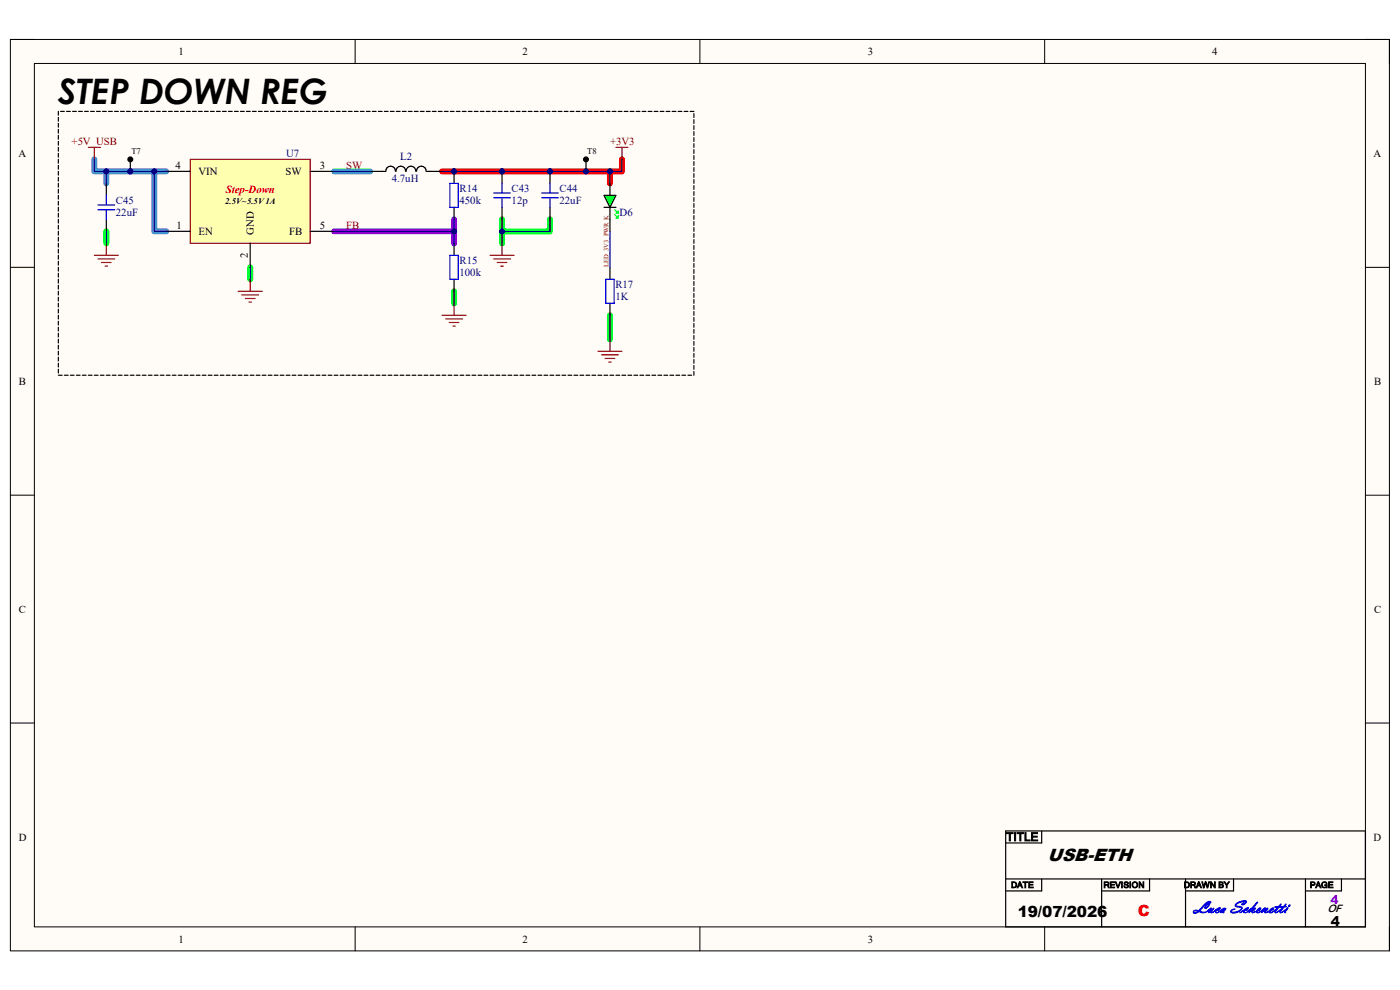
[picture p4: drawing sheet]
<svg xmlns="http://www.w3.org/2000/svg" width="297mm" height="210mm" viewBox="0 0 297 210" stroke-linecap="round" stroke-linejoin="round" font-family="sans-serif">
<path d="M2.2 8.4h292.6v193.3h-292.6z" fill-rule="evenodd" fill="#fffcf8"/>
<path d="M2.2 8.4h292.6v193.3h-292.6z" fill="none" stroke="#000" stroke-width=".21"/>
<path d="M7.3 13.5h282.4v183.1h-282.4z" fill-rule="evenodd" fill="#fffcf8"/>
<g fill="none" stroke="#000" stroke-width=".21">
<path d="M2.2 8.4h5.1M7.3 13.5h282.4v183.1h-282.4zM75.3 8.4v5.1M148.5 8.4v5.1M221.6 8.4v5.1M289.7 8.4h5.1v5.1M2.2 56.7h5.1M289.7 56.7h5.1M2.2 105h5.1M289.7 105.1h5.1M2.2 153.4h5.1M289.7 153.4h5.1"/>
<path d="M75.3 196.6v5.1M148.5 196.6v5.1M221.6 196.6v5.1M294.8 196.6v5.1"/>
</g>
<path d="M20 33.8v2.6h2.6M32.7 36.4h-10.1v2.5M35.3 36.4h-2.6v12.7h2.6" fill="none" stroke="#4a86e8" stroke-width="1.3"/>
<path d="M22.6 49.1v2.5M53.1 56.7v2.6M106.5 46.5v2.6h10.2v-2.6M106.5 49.1v2.5M96.3 61.8v2.5M129.4 66.9v5.1" fill="none" stroke="#0f0" stroke-width="1.3"/>
<path d="M96.3 46.5v2.6h-25.4M96.3 49.1v2.5" fill="none" stroke="#90f" stroke-width="1.3"/>
<path d="M70.9 36.4h7.6" fill="none" stroke="#0ff" stroke-width="1.3"/>
<path d="M129.4 36.4v2.5M131.9 33.8v2.6h-38.1" fill="none" stroke="#f00" stroke-width="1.3"/>
<g fill="none" stroke="#000" stroke-width=".25">
<path d="M12.4 23.6v.8M12.4 24.9v.8M12.4 26.2v.8M12.4 27.5v.7M12.4 28.7v.8M12.4 30v.8M12.4 31.3v.8M12.4 32.5v.8M12.4 33.8v.8M12.4 35.1v.8M12.4 36.4v.8M12.4 37.6v.8"/>
<path d="M12.4 38.9v.8M12.9 23.6h.7M14.1 23.6h.8M15.4 23.6h.8M16.7 23.6h.8M17.9 23.6h.8M19.2 23.6h.8M20.5 23.6h.8M21.8 23.6h.8M23 23.6h.8M24.3 23.6h.8M25.6 23.6h.8"/>
<path d="M26.8 23.6h.8M28.1 23.6h.8M29.4 23.6h.8M30.7 23.6h.8M31.9 23.6h.8M33.2 23.6h.8M34.5 23.6h.8M35.8 23.6h.7M37 23.6h.8M38.3 23.6h.8M39.6 23.6h.8M40.8 23.6h.8"/>
<path d="M42.1 23.6h.8M43.4 23.6h.8M44.7 23.6h.8M45.9 23.6h.8M47.2 23.6h.8M48.5 23.6h.8M49.7 23.6h.8M51 23.6h.8M52.3 23.6h.8M53.6 23.6h.8M54.8 23.6h.8M56.1 23.6h.8"/>
<path d="M57.4 23.6h.8M58.6 23.6h.8M59.9 23.6h.8M61.2 23.6h.8M62.5 23.6h.8M63.7 23.6h.8M65 23.6h.8M66.3 23.6h.8M67.6 23.6h.7M68.8 23.6h.8M70.1 23.6h.8M71.4 23.6h.8"/>
<path d="M72.6 23.6h.8M73.9 23.6h.8M75.2 23.6h.8M76.5 23.6h.8M77.7 23.6h.8M79 23.6h.8M80.3 23.6h.8M81.5 23.6h.8M82.8 23.6h.8M84.1 23.6h.8M85.4 23.6h.8M86.6 23.6h.8"/>
<path d="M87.9 23.6h.8M89.2 23.6h.8M90.5 23.6h.7M91.7 23.6h.8M93 23.6h.8M94.3 23.6h.8M95.5 23.6h.8M96.8 23.6h.8M98.1 23.6h.8M99.4 23.6h.7M100.6 23.6h.8M101.9 23.6h.8"/>
<path d="M103.2 23.6h.8M104.4 23.6h.8M105.7 23.6h.8M107 23.6h.8M108.3 23.6h.8M109.5 23.6h.8M110.8 23.6h.8M112.1 23.6h.8M113.3 23.6h.8M114.6 23.6h.8M115.9 23.6h.8M117.2 23.6h.8"/>
<path d="M118.4 23.6h.8M119.7 23.6h.8M121 23.6h.8M122.2 23.6h.8M123.5 23.6h.8M124.8 23.6h.8M126.1 23.6h.8M127.3 23.6h.8M128.6 23.6h.8M129.9 23.6h.8M131.2 23.6h.7M132.4 23.6h.8"/>
<path d="M133.7 23.6h.8M135 23.6h.8M136.2 23.6h.8M137.5 23.6h.8M138.8 23.6h.8M140.1 23.6h.8M141.3 23.6h.8M142.6 23.6h.8M143.9 23.6h.8M145.1 23.6h.8M146.4 23.6h.8M147.2 24.1v.8"/>
<path d="M147.2 25.4v.8M147.2 26.7v.8M147.2 27.9v.8M147.2 29.2v.8M147.2 30.5v.8M147.2 31.7v.8M147.2 33v.8M147.2 34.3v.8M147.2 35.6v.8M147.2 36.8v.8M147.2 38.1v.8M147.2 39.4v.8"/>
<path d="M12.4 40.2v.8M12.4 41.4v.8M12.4 42.7v.8M12.4 44v.8M12.4 45.3v.8M12.4 46.5v.8M12.4 47.8v.8M12.4 49.1v.8M12.4 50.3v.8M12.4 51.6v.8M12.4 52.9v.8M12.4 54.2v.8"/>
<path d="M12.4 55.4v.8M12.4 56.7v.8M12.4 58v.8M12.4 59.3v.7M147.2 40.7v.7M147.2 41.9v.8M147.2 43.2v.8M147.2 44.5v.8M147.2 45.7v.8M147.2 47v.8M147.2 48.3v.8M147.2 49.6v.8"/>
<path d="M147.2 50.8v.8M147.2 52.1v.8M147.2 53.4v.8M147.2 54.6v.8M147.2 55.9v.8M147.2 57.2v.8M147.2 58.5v.8M147.2 59.7v.8M12.4 79.6h.8M12.4 60.5v.8M12.4 61.8v.8M12.4 63.1v.8"/>
<path d="M12.4 64.3v.8M12.4 65.6v.8M12.4 66.9v.8M12.4 68.2v.8M12.4 69.4v.8M12.4 70.7v.8M12.4 72v.8M12.4 73.2v.8M12.4 74.5v.8M12.4 75.8v.8M12.4 77.1v.8M12.4 78.3v.8"/>
<path d="M13.6 79.6h.8M14.9 79.6h.8M16.2 79.6h.8M17.5 79.6h.8M18.7 79.6h.8M20 79.6h.8M21.3 79.6h.8M22.6 79.6h.7M23.8 79.6h.8M25.1 79.6h.8M26.4 79.6h.8M27.6 79.6h.8"/>
<path d="M28.9 79.6h.8M30.2 79.6h.8M31.5 79.6h.8M32.7 79.6h.8M34 79.6h.8M35.3 79.6h.8M36.5 79.6h.8M37.8 79.6h.8M39.1 79.6h.8M40.4 79.6h.8M41.6 79.6h.8M42.9 79.6h.8"/>
<path d="M44.2 79.6h.8M45.5 79.6h.7M46.7 79.6h.8M48 79.6h.8M49.3 79.6h.8M50.5 79.6h.8M51.8 79.6h.8M53.1 79.6h.8M54.4 79.6h.7M55.6 79.6h.8M56.9 79.6h.8M58.2 79.6h.8"/>
<path d="M59.4 79.6h.8M60.7 79.6h.8M62 79.6h.8M63.3 79.6h.8M64.5 79.6h.8M65.8 79.6h.8M67.1 79.6h.8M68.3 79.6h.8M69.6 79.6h.8M70.9 79.6h.8M72.2 79.6h.8M73.4 79.6h.8"/>
<path d="M74.7 79.6h.8M76 79.6h.8M77.3 79.6h.7M78.5 79.6h.8M79.8 79.6h.8M81.1 79.6h.8M82.3 79.6h.8M83.6 79.6h.8M84.9 79.6h.8M86.2 79.6h.8M87.4 79.6h.8M88.7 79.6h.8"/>
<path d="M90 79.6h.8M91.2 79.6h.8M92.5 79.6h.8M93.8 79.6h.8M95.1 79.6h.8M96.3 79.6h.8M97.6 79.6h.8M98.9 79.6h.8M100.1 79.6h.8M101.4 79.6h.8M102.7 79.6h.8M104 79.6h.8"/>
<path d="M105.2 79.6h.8M106.5 79.6h.8M107.8 79.6h.8M109.1 79.6h.7M110.3 79.6h.8M111.6 79.6h.8M112.9 79.6h.8M114.1 79.6h.8M115.4 79.6h.8M116.7 79.6h.8M118 79.6h.8M119.2 79.6h.8"/>
<path d="M120.5 79.6h.8M121.8 79.6h.8M123 79.6h.8M124.3 79.6h.8M125.6 79.6h.8M126.9 79.6h.8M128.1 79.6h.8M129.4 79.6h.8M130.7 79.6h.8M131.9 79.6h.8M133.2 79.6h.8M134.5 79.6h.8"/>
<path d="M135.8 79.6h.8M137 79.6h.8M138.3 79.6h.8M139.6 79.6h.8M140.9 79.6h.7M142.1 79.6h.8M143.4 79.6h.8M144.7 79.6h.8M145.9 79.6h.8M147.2 61v.8M147.2 62.3v.8M147.2 63.5v.8"/>
<path d="M147.2 64.8v.8M147.2 66.1v.8M147.2 67.4v.8M147.2 68.6v.8M147.2 69.9v.8M147.2 71.2v.8M147.2 72.4v.8M147.2 73.7v.8M147.2 75v.8M147.2 76.3v.8M147.2 77.5v.8M147.2 78.8v.8"/>
<path d="M213.4 176.3h76.3v20.3h-76.3zM221 176.3v2.5h-7.6M213.4 186.5h76.3M221 186.5v2.5h-7.6M233.7 186.5v10.1M243.9 186.5v2.5h-10.2M251.5 186.5v10.1M261.7 186.5v2.5h-10.2M277 186.5v10.1M284.6 186.5v2.5h-7.6"/>
</g>
<path d="M40.4 33.8h25.4v17.8h-25.4z" fill-rule="evenodd" fill="#ffffb0"/>
<g fill="none" stroke="#800000" stroke-width=".25">
<path d="M18.7 31.3h2.6M20 31.3v2.5M40.4 33.8h25.4v17.8h-25.4zM20 54.2h5.1M20.8 54.9h3.5M21.5 55.7h2.1M22.3 56.5h.5M22.6 51.6v2.6M53.1 59.3v2.5M50.5 61.8h5.1M51.3 62.6h3.6M52.1 63.3h2"/>
<path d="M52.8 64.1h.5"/>
</g>
<path d="M22.6 38.9v2.5M35.3 36.4h5.1M65.8 36.4h5.1M22.6 46.5v2.6M35.3 49.1h5.1M53.1 51.6v5.1M65.8 49.1h5.1" fill="none" stroke="#000" stroke-width=".25"/>
<path d="M20.8 44.5h3.5M20.8 43.5h3.5M22.6 41.4v2.1M22.6 44.5v2" fill="none" stroke="#00f" stroke-width=".25"/>
<circle cx="116.7" cy="36.4" r=".51" fill="#000080"/>
<circle cx="116.7" cy="36.4" r=".51" fill="none" stroke="#000080" stroke-width=".21"/>
<path d="M116.7 36.4v2.5M116.7 44v2.5" fill="none" stroke="#000" stroke-width=".25"/>
<circle cx="116.7" cy="36.4" r=".51" fill="#000080"/>
<circle cx="116.7" cy="36.4" r=".51" fill="none" stroke="#000080" stroke-width=".21"/>
<path d="M116.7 38.9v2M114.9 42h3.6M114.9 40.9h3.6M116.7 42v2" fill="none" stroke="#00f" stroke-width=".25"/>
<circle cx="96.3" cy="36.4" r=".51" fill="#000080"/>
<circle cx="96.3" cy="36.4" r=".51" fill="none" stroke="#000080" stroke-width=".21"/>
<path d="M96.3 36.4v2.5M96.3 44v2.5" fill="none" stroke="#000" stroke-width=".25"/>
<circle cx="96.3" cy="36.4" r=".51" fill="#000080"/>
<circle cx="96.3" cy="36.4" r=".51" fill="none" stroke="#000080" stroke-width=".21"/>
<path d="M95.4 38.9h1.8v5.1h-1.8zM95.4 54.2h1.8v5.1h-1.8z" fill="none" stroke="#00f" stroke-width=".25"/>
<path d="M83.9 36.3a1.02 1.02 0 0 0-1-1 1.02 1.02 0 0 0-1 1l-3.4 .1M84 36.3a1.01 1.01 0 0 1 1-1 1.01 1.01 0 0 1 1 1M86.2 36.3a1.01 1.01 0 0 1 1-1 1.01 1.01 0 0 1 1 1M88.4 36.3a1.01 1.01 0 0 1 1-1 1.01 1.01 0 0 1 1 1M90.5 36.4h3.3M96.3 51.6v2.6M96.3 59.3v2.5" fill="none" stroke="#000" stroke-width=".25"/>
<path d="M93.8 66.9h5.1M94.6 67.6h3.5M95.3 68.4h2.1M96.1 69.2h.5M96.3 64.3v2.6" fill="none" stroke="#800000" stroke-width=".25"/>
<circle cx="106.5" cy="36.4" r=".51" fill="#000080"/>
<circle cx="106.5" cy="36.4" r=".51" fill="none" stroke="#000080" stroke-width=".21"/>
<path d="M106.5 36.4v2.5M106.5 44v2.5" fill="none" stroke="#000" stroke-width=".25"/>
<circle cx="106.5" cy="36.4" r=".51" fill="#000080"/>
<circle cx="106.5" cy="36.4" r=".51" fill="none" stroke="#000080" stroke-width=".21"/>
<path d="M106.5 38.9v2M104.7 42h3.6M104.7 40.9h3.6M106.5 42v2M128.5 59.3h1.8v5h-1.8z" fill="none" stroke="#00f" stroke-width=".25"/>
<path d="M130.7 31.3h2.5M131.9 31.3v2.5M104 54.2h5.1M104.7 54.9h3.6M105.5 55.7h2M106.3 56.5h.5M106.5 51.6v2.6" fill="none" stroke="#800000" stroke-width=".25"/>
<path d="M129.4 38.9v2.5M128.1 44h2.6M129.4 44v2.5M129.4 56.7v2.6M129.4 64.3v2.6" fill="none" stroke="#000" stroke-width=".25"/>
<path d="M128.1 41.4h2.6l-1.3 2.6z" fill-rule="evenodd" fill="#0f0"/>
<path d="M128.1 41.4h2.6l-1.3 2.6zM129.4 46.5v2.6" fill="none" stroke="#000" stroke-width=".25"/>
<path d="M130.7 45.3l.5-.5v.5z" fill="#0f0"/>
<path d="M130.4 44.5l.5 .5M130.7 45.3l.5-.5v.5z" fill="none" stroke="#0f0" stroke-width=".25"/>
<path d="M131.2 45.8v.5h-.5z" fill="#0f0"/>
<path d="M130.4 45.5l.5 .5M131.2 45.8v.5h-.5z" fill="none" stroke="#0f0" stroke-width=".25"/>
<path d="M126.9 74.5h5M127.6 75.3h3.6M128.4 76h2M129.1 76.8h.6M129.4 72v2.5" fill="none" stroke="#800000" stroke-width=".25"/>
<path d="M35.3 36.4h-2.6v12.7h2.6" fill="none" stroke="#000080" stroke-width=".25"/>
<circle cx="32.7" cy="36.4" r=".51" fill="#000080"/>
<circle cx="32.7" cy="36.4" r=".51" fill="none" stroke="#000080" stroke-width=".21"/>
<path d="M32.7 36.4h-10.1v2.5" fill="none" stroke="#000080" stroke-width=".25"/>
<circle cx="22.6" cy="36.4" r=".51" fill="#000080"/>
<circle cx="22.6" cy="36.4" r=".51" fill="none" stroke="#000080" stroke-width=".21"/>
<circle cx="27.6" cy="36.4" r=".51" fill="#000080"/>
<circle cx="27.6" cy="36.4" r=".51" fill="none" stroke="#000080" stroke-width=".21"/>
<circle cx="32.7" cy="36.4" r=".51" fill="#000080"/>
<circle cx="32.7" cy="36.4" r=".51" fill="none" stroke="#000080" stroke-width=".21"/>
<path d="M20 33.8v2.6h2.6" fill="none" stroke="#000080" stroke-width=".25"/>
<circle cx="22.6" cy="36.4" r=".51" fill="#000080"/>
<circle cx="22.6" cy="36.4" r=".51" fill="none" stroke="#000080" stroke-width=".21"/>
<path d="M22.6 49.1v2.5M53.1 56.7v2.6M96.3 46.5v2.6h-25.4" fill="none" stroke="#000080" stroke-width=".25"/>
<circle cx="96.3" cy="49.1" r=".51" fill="#000080"/>
<circle cx="96.3" cy="49.1" r=".51" fill="none" stroke="#000080" stroke-width=".21"/>
<path d="M96.3 49.1v2.5" fill="none" stroke="#000080" stroke-width=".25"/>
<circle cx="96.3" cy="49.1" r=".51" fill="#000080"/>
<circle cx="96.3" cy="49.1" r=".51" fill="none" stroke="#000080" stroke-width=".21"/>
<path d="M70.9 36.4h7.6M93.8 36.4h2.5M96.3 61.8v2.5" fill="none" stroke="#000080" stroke-width=".25"/>
<circle cx="96.3" cy="36.4" r=".51" fill="#000080"/>
<circle cx="96.3" cy="36.4" r=".51" fill="none" stroke="#000080" stroke-width=".21"/>
<path d="M106.5 46.5v2.6h10.2v-2.6" fill="none" stroke="#000080" stroke-width=".25"/>
<circle cx="106.5" cy="49.1" r=".51" fill="#000080"/>
<circle cx="106.5" cy="49.1" r=".51" fill="none" stroke="#000080" stroke-width=".21"/>
<path d="M106.5 49.1v2.5" fill="none" stroke="#000080" stroke-width=".25"/>
<circle cx="106.5" cy="49.1" r=".51" fill="#000080"/>
<circle cx="106.5" cy="49.1" r=".51" fill="none" stroke="#000080" stroke-width=".21"/>
<path d="M96.3 36.4h10.2" fill="none" stroke="#000080" stroke-width=".25"/>
<circle cx="96.3" cy="36.4" r=".51" fill="#000080"/>
<circle cx="96.3" cy="36.4" r=".51" fill="none" stroke="#000080" stroke-width=".21"/>
<circle cx="106.5" cy="36.4" r=".51" fill="#000080"/>
<circle cx="106.5" cy="36.4" r=".51" fill="none" stroke="#000080" stroke-width=".21"/>
<path d="M106.5 36.4h10.2" fill="none" stroke="#000080" stroke-width=".25"/>
<circle cx="106.5" cy="36.4" r=".51" fill="#000080"/>
<circle cx="106.5" cy="36.4" r=".51" fill="none" stroke="#000080" stroke-width=".21"/>
<circle cx="116.7" cy="36.4" r=".51" fill="#000080"/>
<circle cx="116.7" cy="36.4" r=".51" fill="none" stroke="#000080" stroke-width=".21"/>
<path d="M131.9 33.8v2.6h-15.2" fill="none" stroke="#000080" stroke-width=".25"/>
<circle cx="116.7" cy="36.4" r=".51" fill="#000080"/>
<circle cx="116.7" cy="36.4" r=".51" fill="none" stroke="#000080" stroke-width=".21"/>
<circle cx="124.3" cy="36.4" r=".51" fill="#000080"/>
<circle cx="124.3" cy="36.4" r=".51" fill="none" stroke="#000080" stroke-width=".21"/>
<circle cx="129.4" cy="36.4" r=".51" fill="#000080"/>
<circle cx="129.4" cy="36.4" r=".51" fill="none" stroke="#000080" stroke-width=".21"/>
<path d="M129.4 36.4v2.5M129.4 49.1v7.6M129.4 66.9v5.1" fill="none" stroke="#000080" stroke-width=".25"/>
<circle cx="129.4" cy="36.4" r=".51" fill="#000080"/>
<circle cx="129.4" cy="36.4" r=".51" fill="none" stroke="#000080" stroke-width=".21"/>
<circle cx="124.3" cy="36.4" r=".51" fill="#000080"/>
<circle cx="124.3" cy="36.4" r=".51" fill="none" stroke="#000080" stroke-width=".21"/>
<path d="M124.3 33.8v2.6" fill="none" stroke="#000" stroke-width=".25"/>
<circle cx="124.3" cy="36.4" r=".51" fill="#000080"/>
<circle cx="124.3" cy="36.4" r=".51" fill="none" stroke="#000080" stroke-width=".21"/>
<circle cx="124.3" cy="33.8" r=".51" fill="#000"/>
<circle cx="124.3" cy="33.8" r=".51" fill="none" stroke="#000" stroke-width=".25"/>
<circle cx="27.6" cy="36.4" r=".51" fill="#000080"/>
<circle cx="27.6" cy="36.4" r=".51" fill="none" stroke="#000080" stroke-width=".21"/>
<path d="M27.6 33.8v2.6" fill="none" stroke="#000" stroke-width=".25"/>
<circle cx="27.6" cy="36.4" r=".51" fill="#000080"/>
<circle cx="27.6" cy="36.4" r=".51" fill="none" stroke="#000080" stroke-width=".21"/>
<circle cx="27.6" cy="33.8" r=".51" fill="#000"/>
<circle cx="27.6" cy="33.8" r=".51" fill="none" stroke="#000" stroke-width=".25"/>
<text font-size="7.5" x="12.4" y="22">STEP DOWN REG</text>
<text font-size="3.8" x="222.2" y="182.8">USB-ETH</text>
<text font-size="3.8" fill="#00f" x="253.5" y="193.6">Luca Schenetti</text>
<text font-size="3.3" x="215.9" y="194.6">19/07/2026</text>
<text font-size="3.3" fill="#f00" x="241.4" y="194.3">C</text>
<text font-size="2.9" x="282.4" y="196.5">4</text>
<text font-size="2.6" x="281.6" y="193.5">OF</text>
<text font-size="2.5" x="213.5" y="178.4">TITLE</text>
<text font-size="2.5" fill="#90f" x="282.2" y="191.8">4</text>
<g font-size="2.3">
<text x="37.9" y="11.7">1</text>
<text x="110.9" y="11.7">2</text>
<text x="184.1" y="11.7">3</text>
<text x="257.1" y="11.7">4</text>
<text x="3.9" y="33.3">A</text>
<text x="37.3" y="35.9">4</text>
<text x="67.8" y="35.9">3</text>
<text x="291.4" y="33.3">A</text>
<text x="42.1" y="37.1">VIN</text>
<text x="60.6" y="37.1">SW</text>
<text x="37.5" y="48.6">1</text>
<text x="42.1" y="49.8">EN</text>
<text x="53.8" y="49.8" transform="rotate(-90 53.8 49.8)">GND</text>
<text x="61.3" y="49.8">FB</text>
<text x="67.8" y="48.6">5</text>
<text x="52.6" y="54.7" transform="rotate(-90 52.6 54.7)">2</text>
<text x="4" y="81.6">B</text>
<text x="291.5" y="81.6">B</text>
<text x="4" y="130">C</text>
<text x="291.5" y="130">C</text>
<text x="4" y="178.3">D</text>
<text x="291.4" y="178.3">D</text>
<text x="37.9" y="199.9">1</text>
<text x="110.9" y="199.9">2</text>
<text x="184.1" y="199.9">3</text>
<text x="257.1" y="199.9">4</text>
</g>
<g font-size="2.3" fill="#800000">
<text x="15.2" y="30.7">+5V_USB</text>
<text x="129.4" y="30.7">+3V3</text>
</g>
<g font-size="2.3" fill="#000080">
<text x="60.7" y="33.3">U7</text>
<text x="84.9" y="34">L2</text>
<text x="83.1" y="38.7">4.7uH</text>
<text x="97.5" y="40.7">R14</text>
<text x="108.5" y="40.7">C43</text>
<text x="118.7" y="40.7">C44</text>
<text x="24.6" y="43.2">C45</text>
<text x="24.6" y="45.8">22uF</text>
<text x="97.5" y="43.2">450k</text>
<text x="108.5" y="43.2">12p</text>
<text x="118.7" y="43.2">22uF</text>
<text x="131.4" y="45.8">D6</text>
<text x="97.5" y="55.9">R15</text>
<text x="97.5" y="58.5">100k</text>
<text x="130.6" y="61">R17</text>
<text x="130.6" y="63.6">1K</text>
</g>
<g font-size="2.3" fill="#980000">
<text x="73.4" y="35.9">SW</text>
<text x="73.4" y="48.6">FB</text>
</g>
<text font-size="2.3" fill="#f00" x="47.9" y="40.9">Step-Down</text>
<g font-size="1.8">
<text x="27.9" y="32.6">T7</text>
<text x="124.6" y="32.6">T8</text>
<text x="47.8" y="43.3">2.5V~5.5V 1A</text>
<text x="214.5" y="188.3">DATE</text>
<text x="234.1" y="188.3">REVISION</text>
<text x="251.2" y="188.3">DRAWN BY</text>
<text x="277.9" y="188.3">PAGE</text>
</g>
<text font-size="1.4" fill="#800000" x="129.1" y="56.7" transform="rotate(-90 129.1 56.7)">LED_3V3_PWR_K</text>
</svg>
